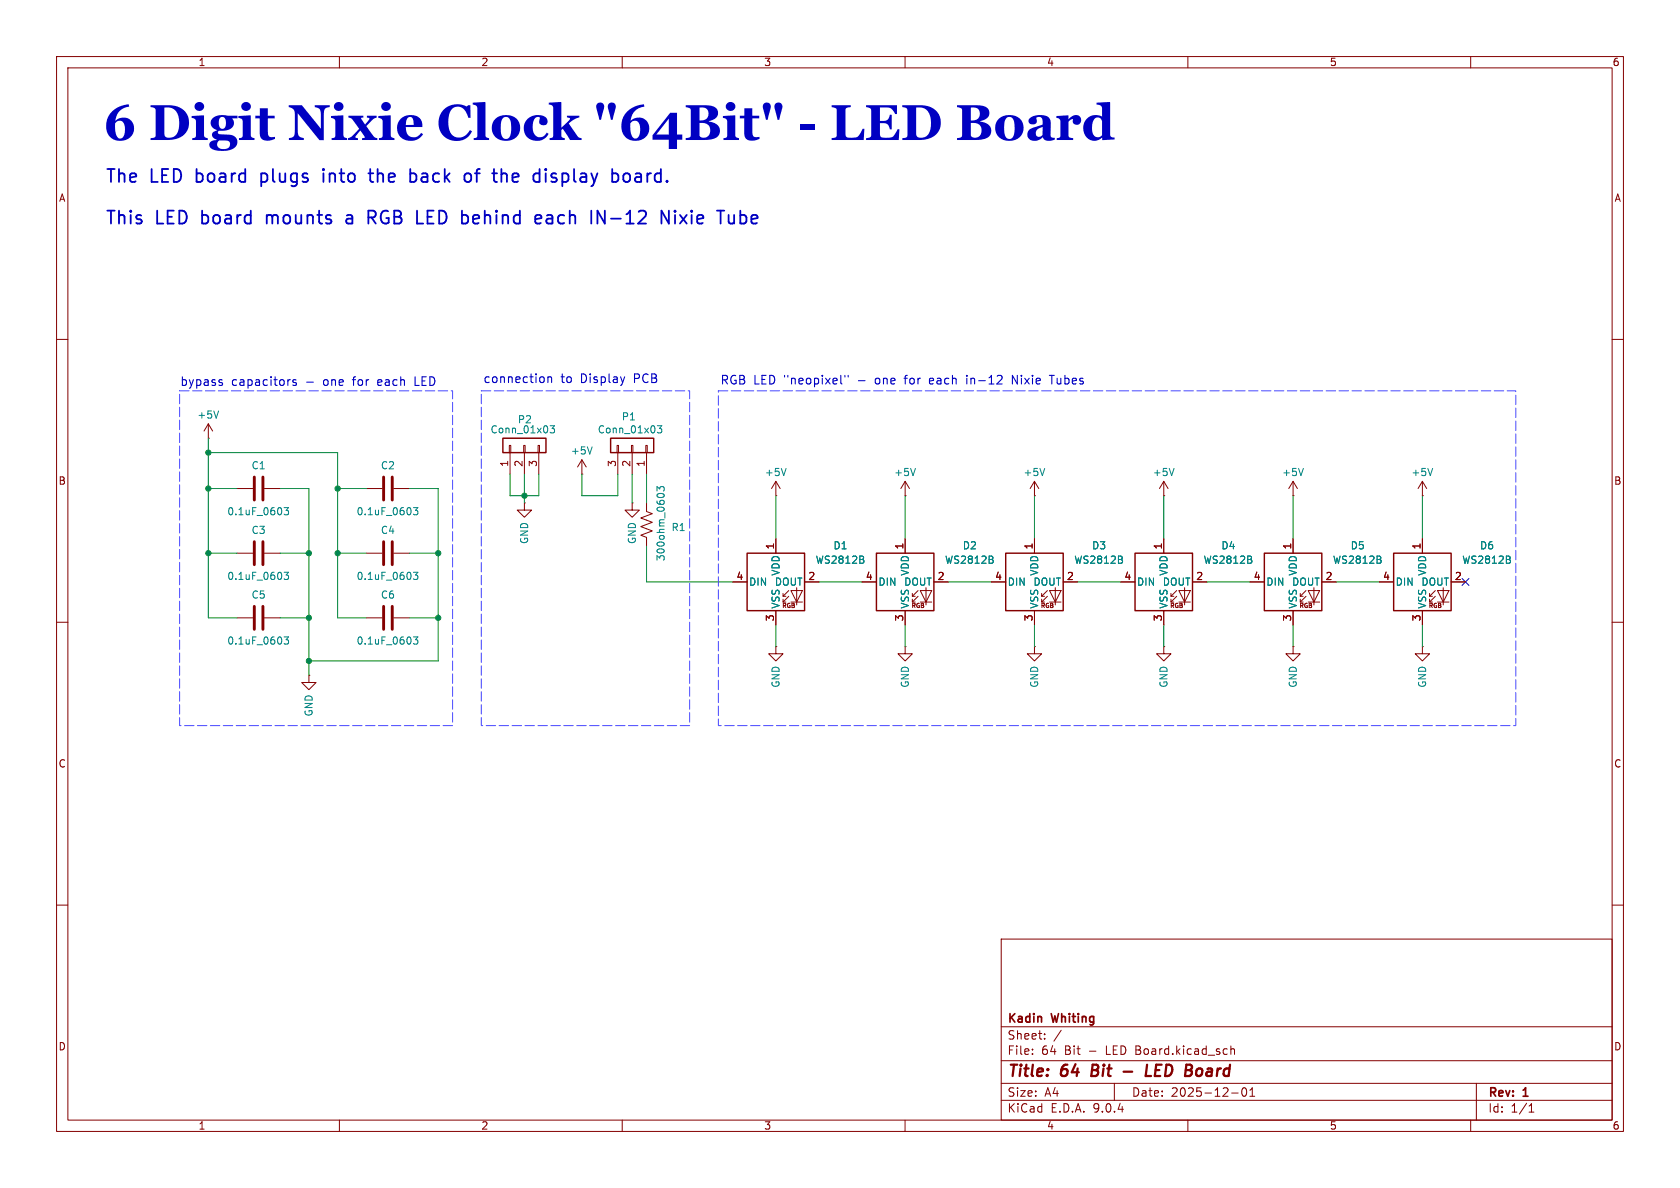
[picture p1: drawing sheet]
<svg xmlns="http://www.w3.org/2000/svg" width="297mm" height="210mm" viewBox="0 0 297 210" stroke-linecap="round" stroke-linejoin="round" font-family="sans-serif">
<path d="M0 0h297v210h-297z" fill="#fff" stroke="#fff" stroke-width=".18"/>
<g fill="none" stroke="#840000" stroke-width=".18">
<path d="M10 10h277v190h-277zM12 12h273v186h-273zM60 10v2M110 10v2M160 10v2M210 10v2M260 10v2M10 60h2M36.8 77.5h.1M36.8 74.9l-.7 1.3M36.8 74.9l.8 1.3M36.8 74.9v2.6"/>
<path d="M90 78.7h.3v1.3h-.3zM92.6 78.7h.2v1.3h-.2zM95.1 78.7h.3v1.3h-.3zM109.1 78.7h.2v1.3h-.2zM111.6 78.7h.3v1.3h-.3zM114.2 78.7h.2v1.3h-.2zM285 60h2M41.9 86.4h2.8M41.9 97.8h2.8M46.7 86.4h2.8M46.7 97.8h2.8M64.8 86.4h2.8"/>
<path d="M64.8 97.8h2.8M69.6 86.4h2.8M69.6 97.8h2.8M90.2 80v3.8M92.7 88.9v1.3h1.3l-1.3 1.2-1.3-1.2h1.3M92.7 88.9h.1M92.7 80v3.8M95.2 80v3.8M102.9 83.8h.1M102.9 81.3l-.8 1.3M102.9 81.3l.7 1.3M102.9 81.3v2.5"/>
<path d="M109.2 80v3.8M111.8 88.9v1.3h1.2l-1.2 1.2-1.3-1.2h1.3M111.8 88.9h.1M111.8 80v3.8M114.3 88.9v1.5l1 .4-2 .8 2 .7-2 .8 2 .8-2 .7 1 .4v1.5M114.3 80v3.8M137.2 87.6h.1M137.2 85.1v2.5M137.2 95.3v2.5M137.2 85.1l-.8 1.3M137.2 85.1l.7 1.3M160 87.6h.1"/>
<path d="M160 85.1v2.5M160 95.3v2.5M160 85.1l-.7 1.3M160 85.1l.8 1.3M182.9 87.6h.1M182.9 85.1v2.5M182.9 95.3v2.5M182.9 85.1l-.8 1.3M182.9 85.1l.7 1.3M205.7 87.6h.1M205.7 85.1v2.5M205.7 95.3v2.5"/>
<path d="M205.7 85.1l-.7 1.3M205.7 85.1l.8 1.3M228.6 87.6h.1M228.6 85.1v2.5M228.6 95.3v2.5M228.6 85.1l-.8 1.3M228.6 85.1l.8 1.3M251.5 87.6h.1M251.5 85.1l-.8 1.3M251.5 85.1l.7 1.3M251.5 85.1v2.5M251.5 95.3v2.5"/>
<path d="M10 110h2M41.9 109.2h2.8M46.7 109.2h2.8M54.6 119.4v1.3h1.3l-1.3 1.2-1.3-1.2h1.3M54.6 119.4h.1M64.8 109.2h2.8M69.6 109.2h2.8M129.5 102.9h2.6M137.2 114.3v1.3h1.2l-1.2 1.2-1.3-1.2h1.3M137.2 114.3h.1M137.2 108v2.5M138.4 105.4h.5"/>
<path d="M138.4 106.4h.5M139.4 104.4l-1 1v-.5M139.4 105.4l-1 1v-.5M139.8 104.4h2.1l-1.1 2zM139.8 106.4h2.1M140.8 103.9v3M142.2 102.9h2.6M152.4 102.9h2.5M160 114.3v1.3h1.3l-1.3 1.2-1.3-1.2h1.3M160 114.3h.1M160 108v2.5M161.3 105.4h.5"/>
<path d="M161.3 106.4h.5M162.3 104.4l-1 1v-.5M162.3 105.4l-1 1v-.5M162.7 104.4h2l-1 2zM162.7 106.4h2M163.7 103.9v3M165.1 102.9h2.5M175.3 102.9h2.5M182.9 114.3v1.3h1.2l-1.2 1.2-1.3-1.2h1.3M182.9 114.3h.1M182.9 108v2.5M184.1 105.4h.6"/>
<path d="M184.1 106.4h.6M185.2 104.4l-1.1 1v-.5M185.2 105.4l-1.1 1v-.5M185.5 104.4h2.1l-1 2zM185.5 106.4h2.1M186.6 103.9v3M188 102.9h2.5M198.1 102.9h2.6M205.7 114.3v1.3h1.3l-1.3 1.2-1.2-1.2h1.2M205.7 114.3h.1M205.7 108v2.5M207 105.4h.5"/>
<path d="M207 106.4h.5M208 104.4l-1 1v-.5M208 105.4l-1 1v-.5M208.4 104.4h2l-1 2zM208.4 106.4h2M209.4 103.9v3M210.8 102.9h2.6M221 102.9h2.5M228.6 114.3v1.3h1.3l-1.3 1.2-1.3-1.2h1.3M228.6 114.3h.1M228.6 108v2.5M229.9 105.4h.5"/>
<path d="M229.9 106.4h.5M230.9 104.4l-1 1v-.5M230.9 105.4l-1 1v-.5M231.3 104.4h2l-1 2zM231.3 106.4h2M232.3 103.9v3M233.7 102.9h2.5M243.8 102.9h2.6M251.5 114.3v1.3h1.2l-1.2 1.2-1.3-1.2h1.3M251.5 114.3h.1M251.5 108v2.5M252.7 105.4h.5"/>
<path d="M252.7 106.4h.5M253.7 104.4l-1 1v-.5M253.7 105.4l-1 1v-.5M254.1 104.4h2.1l-1.1 2zM254.1 106.4h2.1M255.1 103.9v3M256.5 102.9h2.6M285 110h2M10 160h2M177 166h108v32h-108zM285 160h2M60 198v2"/>
<path d="M110 198v2M160 198v2M177 194.5h108M177 191.5h108M177 187.5h108M177 181.5h108M182.5 186.3v.1M182.5 185.5v.1M184.7 183.6v.1M184.7 182.8v.1M187.6 182.1l-1.3 2M197 191.5v3"/>
<path d="M210 198v2M217.6 184.9v1.5M217.6 185.5l.2-.1 .4 .1v.9M217.7 193.2h1.2M219.7 192.4l.2-.1a.81 .81 0 0 1 .6 .6 .81 .81 0 0 1-.3 .8l-.2 .1a.81 .81 0 0 1-.3-1.4zM221 193.8h.8M221 192.7l.4-.4v1.5M260 198v2M261 191.5v6.5M270.3 196.6h.9M270.3 195.5l.4-.4v1.5"/>
</g>
<path d="M193.2 188.2l-.3 2h.8M198.6 189.4h1.6M202.8 188.2l-.3 2h1M204.4 188.2l-.2 2h.9M211.6 190.1l.5 .1M212.2 188.9l-.6 .2" fill="none" stroke="#840000" stroke-width=".4"/>
<path d="M88.9 77.5h7.6v2.5h-7.6zM107.9 77.5h7.7v2.5h-7.7zM132.1 97.8h10.1v10.2h-10.1zM154.9 97.8h10.2v10.2h-10.2zM177.8 97.8h10.2v10.2h-10.2zM200.7 97.8h10.1v10.2h-10.1zM223.5 97.8h10.2v10.2h-10.2zM246.4 97.8h10.1v10.2h-10.1z" fill="none" stroke="#840000" stroke-width=".25"/>
<g fill="none" stroke="#008484" stroke-width=".18">
<path d="M38.6 72.6l-.4 1.3M97.2 75.3h.8l-.4 .4 .4 .2v.5l-.2 .1-.6-.1M104.7 79l-.4 1.3M116.2 75.3h.8l-.4 .4 .3 .2v.5l-.1 .1-.6-.1M50.2 89.7h.8l-.4 .5 .4 .1v.6l-.2 .1-.6-.1M73.1 89.7h.8l-.5 .5 .4 .1v.6l-.2 .1-.5-.1M116.1 87.5a.79 .79 0 0 1 1.3 0M116.1 86.8v-.8l.5 .4 .2-.3h.5l.1 .2-.1 .5M139 82.8l-.4 1.3M152.6 99l.1 .1-.1 .4M152.6 98.4v.4M161.8 82.8l-.4 1.3"/>
<path d="M175.5 99l.1 .1-.1 .4M175.5 98.4v.4M184.7 82.8l-.4 1.3M198.3 99l.2 .1-.2 .4M198.3 98.4v.4M207.6 82.8l-.5 1.3M221.2 99l.1 .1-.1 .4M221.2 98.4v.4M230.4 82.8l-.4 1.3M244.1 99l.1 .1-.1 .4M244.1 98.4v.4M253.3 82.8l-.4 1.3"/>
<path d="M266.9 99l.1 .1-.1 .4M266.9 98.4v.4M50.2 112.6h.8l-.4 .5 .4 .1v.5l-.2 .2-.6-.2M50.2 101.2h.8l-.4 .4 .4 .2v.5l-.2 .1-.6-.1M73.1 112.6h.8l-.5 .5 .4 .1v.5l-.2 .2-.5-.2M73.1 101.2h.8l-.5 .4 .4 .2v.5l-.2 .1-.5-.1"/>
</g>
<path d="M45 84.3v4.1M45 95.8v4M46.5 84.3v4.1M46.5 95.8v4M67.8 84.3v4.1M67.8 95.8v4M69.3 84.3v4.1M69.3 95.8v4M45 107.2v4.1M46.5 107.2v4.1M67.8 107.2v4.1M69.3 107.2v4.1" fill="none" stroke="#840000" stroke-width=".51"/>
<g fill="none" stroke="#008400" stroke-width=".18">
<path d="M36.8 77.5v31.7h5.1M36.8 80h22.9v29.2h5.1M36.8 86.4h5.1M36.8 97.8h5.1M49.5 86.4h5.1v33M49.5 97.8h5.1M59.7 86.4h5.1M59.7 97.8h5.1M72.4 86.4h5.1v30.4h-22.9M72.4 97.8h5.1M90.2 83.8v3.8h5v-3.8M92.7 83.8v5.1"/>
<path d="M102.9 83.8v3.8h6.3v-3.8M111.8 83.8v5.1M114.3 96.5v6.4h15.2M114.3 83.8v5.1M137.2 87.6v7.7M160 87.6v7.7M182.9 87.6v7.7M205.7 87.6v7.7M228.6 87.6v7.7M251.5 87.6v7.7M49.5 109.2h5.1M72.4 109.2h5.1"/>
<path d="M137.2 110.5v3.8M144.8 102.9h7.6M160 110.5v3.8M167.6 102.9h7.7M182.9 110.5v3.8M190.5 102.9h7.6M205.7 110.5v3.8M213.4 102.9h7.6M228.6 110.5v3.8M236.2 102.9h7.6M251.5 110.5v3.8"/>
</g>
<path d="M258.5 102.3l1.2 1.2M259.7 102.3l-1.2 1.2" fill="none" stroke="#000084" stroke-width=".18"/>
<g fill="none" stroke="#0000c2" stroke-width=".19">
<path d="M148.7 67.8l.2 .1M149.4 66.4v.2M149.9 66.4v.2M159.8 66.9h.6M160.3 66.4l-.3 .2v1.3M165 66.9h-.5l-.2 .2 .1 .7h.6M165 67.2l-.7 .2M170.9 66.4v.1M170.9 66.9v1M171.6 66.9v1M171.7 66.9l-.1 .1M179.8 66.4v1.5l-.8-1.5v1.5"/>
<path d="M185.5 66.4h.9M186.9 66.9l.1 .9"/>
</g>
<g fill="#0000c2">
<path d="M137.1 18.3a.73 .73 0 0 1 .9-.1 .73 .73 0 0 1 .3 .9l-.5 2.1h-.3l-.2-.8a3.5 3.5 0 0 1-.4-1.8z"/>
<path d="M193.9 18.2l2.4-.1v5.8l.2 .3 .5 .1v.4l-2.1 .1-.1-.5a1.98 1.98 0 0 1-2.2 .4 1.98 1.98 0 0 1-1.1-2.1h1.6a1.25 1.25 0 0 0 1.2 1.6l.5-.3v-2.5a.83 .83 0 0 0-.9-.7 .83 .83 0 0 0-.7 .9l-.1 1h-1.6a2.23 2.23 0 0 1 3.3-2v-1.7l-.4-.3-.5-.1z"/>
</g>
<path d="M39.1 67.6l.3 .2-.3 .3M39.1 67.1l.2 .1M51.2 67.1h.1M52.3 67.2l-.3-.1-.2 .2v.3l.5 .1v.4h-.5M62.3 67.1h.6M67.3 67.1h-.3l-.2 .2 .1 .8h.4M67.5 67.5l-.7 .1M73.4 66.6v1.5h.7M96.9 66.6v1M96.9 66.8l.2-.2 .3 .1 .1 .9" fill="none" stroke="#0000c2" stroke-width=".19"/>
<g fill="none" stroke="#0000c2" stroke-width=".32">
<path d="M62 38l-.7 .1M62.1 38.7h-.6a.45 .45 0 0 0-.3 .4 .45 .45 0 0 0 .3 .4h.6M65.7 38.4l.7 1.1M66.2 37.3l-1.1-.1v2.3M66.2 38.3l-1.1 .1M94.7 38.1l.7-.1 .2 .1 .1 .4-1.1 .3M94.7 39.4l.3 .1 .6-.1M97.3 38l-.6 .1M97.5 38.7h-.6a.45 .45 0 0 0-.3 .4 .45 .45 0 0 0 .3 .4h.6M105.6 37.2l1.3 2.3v-2.3M116.9 37.2l1.3 2.3v-2.3M119.3 37.2v.3"/>
<path d="M119.3 38v1.5M119.3 37.2l-.1 .1 .1 .2M119.3 37.2l.1 .1-.1 .2M120.2 38l1.2 1.5M121.4 38l-1.2 1.5M129.8 39.3l-.3 .2h-.4M129.8 38v1.5"/>
</g>
<path d="M31.7 69.1h48.3v59.2h-48.3zM85.1 69.1h36.8v59.2h-36.8zM127 69.1h141v59.2h-141z" fill="none" stroke="#4849ff" stroke-width=".18" stroke-dasharray="1.7 .6"/>
<path d="M152.6 99l.1 .1-.1 .4M152.6 98.4v.4M175.5 99l.1 .1-.1 .4M175.5 98.4v.4M198.3 99l.2 .1-.2 .4M198.3 98.4v.4M221.2 99l.1 .1-.1 .4M221.2 98.4v.4M244.1 99l.1 .1-.1 .4M244.1 98.4v.4M266.9 99l.1 .1-.1 .4M266.9 98.4v.4" fill="none" stroke="#008484" stroke-width=".18"/>
<g fill="none" stroke="#840000" stroke-width=".18">
<path d="M137.2 95.3v2.5M160 95.3v2.5M182.9 95.3v2.5M205.7 95.3v2.5M228.6 95.3v2.5M251.5 95.3v2.5M129.5 102.9h2.6M137.2 108v2.5M142.2 102.9h2.6M152.4 102.9h2.5M160 108v2.5M165.1 102.9h2.5"/>
<path d="M175.3 102.9h2.5M182.9 108v2.5M188 102.9h2.5M198.1 102.9h2.6M205.7 108v2.5M210.8 102.9h2.6M221 102.9h2.5M228.6 108v2.5M233.7 102.9h2.5M243.8 102.9h2.6M251.5 108v2.5M256.5 102.9h2.6"/>
</g>
<g fill="#008400" stroke="#008400" stroke-width=".18">
<circle cx="77.5" cy="109.2" r=".46"/>
<circle cx="36.8" cy="80" r=".46"/>
<circle cx="92.7" cy="87.6" r=".46"/>
<circle cx="59.7" cy="86.4" r=".46"/>
<circle cx="59.7" cy="97.8" r=".46"/>
<circle cx="54.6" cy="97.8" r=".46"/>
<circle cx="77.5" cy="97.8" r=".46"/>
<circle cx="36.8" cy="86.4" r=".46"/>
<circle cx="36.8" cy="97.8" r=".46"/>
<circle cx="54.6" cy="116.8" r=".46"/>
<circle cx="54.6" cy="109.2" r=".46"/>
</g>
<g font-size="8.8" fill="#0000c2">
<text x="18.3" y="27.2">6 Digit Nixie Clock &quot;64Bit&quot;</text>
<text x="141.1" y="27.2">- LED Board</text>
</g>
<g font-size="3.2" fill="#0000c2">
<text x="18.5" y="32.7">The</text>
<text x="26.5" y="32.7">LED</text>
<text x="35" y="32.7">board</text>
<text x="46.9" y="32.7">plugs</text>
<text x="58.4" y="32.7">into</text>
<text x="67.2" y="32.7">the</text>
<text x="74.7" y="32.7">back</text>
<text x="84.9" y="32.7">of</text>
<text x="90.5" y="32.7">the</text>
<text x="98.1" y="32.7">display</text>
<text x="112.4" y="32.7">board.</text>
<text x="18.5" y="40.1">This</text>
<text x="27.5" y="40.1">LED</text>
<text x="36" y="40.1">board</text>
<text x="47.9" y="40.1">mounts</text>
<text x="62.5" y="40.1">a</text>
<text x="66.8" y="40.1">RGB LED</text>
<text x="84.4" y="40.1">behind</text>
<text x="97.9" y="40.1">each</text>
<text x="108.2" y="40.1">IN-12</text>
<text x="121.1" y="40.1">Nixie</text>
<text x="131.8" y="40.1">Tube</text>
</g>
<g font-size="2.8" fill="#840000">
<text x="178" y="190.9">Title:</text>
<text x="187.7" y="190.9">64</text>
<text x="193.8" y="190.9">Bit</text>
<text x="205" y="190.9">LED</text>
<text x="212.8" y="190.9">Board</text>
</g>
<g font-size="2.1" fill="#0000c2">
<text x="31.7" y="68.3">bypass</text>
<text x="40.9" y="68.3">capacitors</text>
<text x="54.3" y="68.3">-</text>
<text x="57.6" y="68.3">one</text>
<text x="63.1" y="68.3">for</text>
<text x="67.7" y="68.3">each</text>
<text x="74.5" y="68.3">LED</text>
<text x="85.3" y="67.8">connection</text>
<text x="99.2" y="67.8">to</text>
<text x="102.9" y="67.8">Display</text>
<text x="112.5" y="67.8">PCB</text>
<text x="127.3" y="68.1">RGB LED &quot;neopixel&quot;</text>
<text x="152.1" y="68.1">-</text>
<text x="155.4" y="68.1">one</text>
<text x="160.9" y="68.1">for</text>
<text x="165.5" y="68.1">each</text>
<text x="172.3" y="68.1">in-12</text>
<text x="180.6" y="68.1">Nixie</text>
<text x="187.6" y="68.1">Tubes</text>
</g>
<g font-size="2.1" fill="#840000">
<text x="178" y="184">Sheet:</text>
<text x="178" y="181.2">Kadin</text>
<text x="186" y="181.2">Whiting</text>
<text x="178" y="186.7">File:</text>
<text x="184.1" y="186.7">64</text>
<text x="188.2" y="186.7">Bit</text>
<text x="192.6" y="186.7">-</text>
<text x="195.8" y="186.7">LED Board.kicad_sch</text>
<text x="178" y="196.9">KiCad</text>
<text x="178" y="194.1">Size:</text>
<text x="184.7" y="194.1">A4</text>
<text x="185.7" y="196.9">E.D.A.</text>
<text x="193.3" y="196.9">9.0.4</text>
<text x="200" y="194.1">Date:</text>
<text x="207" y="194.1">2025-12-01</text>
<text x="263" y="194.3">Rev:</text>
<text x="263" y="196.9">Id:</text>
<text x="267.1" y="196.9">1/1</text>
<text x="269.4" y="194.3">1</text>
</g>
<g font-size="1.8" fill="#840000">
<text x="35" y="11.9">1</text>
<text x="85" y="11.9">2</text>
<text x="135" y="11.9">3</text>
<text x="185" y="11.9">4</text>
<text x="235" y="11.9">5</text>
<text x="285" y="11.9">6</text>
<text x="10.3" y="35.9">A</text>
<text x="285.3" y="35.9">A</text>
<text x="89.9" y="82.6" transform="rotate(-90 89.9 82.6)">1</text>
<text x="92.5" y="82.6" transform="rotate(-90 92.5 82.6)">2</text>
<text x="95" y="82.6" transform="rotate(-90 95 82.6)">3</text>
<text x="109" y="82.6" transform="rotate(-90 109 82.6)">3</text>
<text x="111.5" y="82.6" transform="rotate(-90 111.5 82.6)">2</text>
<text x="114" y="82.6" transform="rotate(-90 114 82.6)">1</text>
<text x="10.3" y="85.9">B</text>
<text x="285.3" y="85.9">B</text>
<text x="136.9" y="97.2" transform="rotate(-90 136.9 97.2)">1</text>
<text x="159.8" y="97.2" transform="rotate(-90 159.8 97.2)">1</text>
<text x="182.6" y="97.2" transform="rotate(-90 182.6 97.2)">1</text>
<text x="205.5" y="97.2" transform="rotate(-90 205.5 97.2)">1</text>
<text x="228.3" y="97.2" transform="rotate(-90 228.3 97.2)">1</text>
<text x="251.2" y="97.2" transform="rotate(-90 251.2 97.2)">1</text>
<text x="130.1" y="102.6">4</text>
<text x="142.8" y="102.6">2</text>
<text x="153" y="102.6">4</text>
<text x="165.7" y="102.6">2</text>
<text x="175.8" y="102.6">4</text>
<text x="188.5" y="102.6">2</text>
<text x="198.7" y="102.6">4</text>
<text x="211.4" y="102.6">2</text>
<text x="221.5" y="102.6">4</text>
<text x="234.2" y="102.6">2</text>
<text x="244.4" y="102.6">4</text>
<text x="257.1" y="102.6">2</text>
<text x="136.9" y="109.9" transform="rotate(-90 136.9 109.9)">3</text>
<text x="159.8" y="109.9" transform="rotate(-90 159.8 109.9)">3</text>
<text x="182.6" y="109.9" transform="rotate(-90 182.6 109.9)">3</text>
<text x="205.5" y="109.9" transform="rotate(-90 205.5 109.9)">3</text>
<text x="228.3" y="109.9" transform="rotate(-90 228.3 109.9)">3</text>
<text x="251.2" y="109.9" transform="rotate(-90 251.2 109.9)">3</text>
<text x="10.3" y="135.9">C</text>
<text x="285.3" y="135.9">C</text>
<text x="10.3" y="185.9">D</text>
<text x="285.3" y="185.9">D</text>
<text x="35" y="199.9">1</text>
<text x="85" y="199.9">2</text>
<text x="135" y="199.9">3</text>
<text x="185" y="199.9">4</text>
<text x="235" y="199.9">5</text>
<text x="285" y="199.9">6</text>
</g>
<g font-size="1.8" fill="#008484">
<text x="34.8" y="74.2">+5V</text>
<text x="86.6" y="76.8">Conn_01x03</text>
<text x="91.4" y="75">P2</text>
<text x="105.6" y="76.8">Conn_01x03</text>
<text x="109.8" y="74.5">P1</text>
<text x="44.4" y="83.2">C1</text>
<text x="67.2" y="83.2">C2</text>
<text x="100.8" y="80.6">+5V</text>
<text x="135.1" y="84.4">+5V</text>
<text x="158" y="84.4">+5V</text>
<text x="180.8" y="84.4">+5V</text>
<text x="203.7" y="84.4">+5V</text>
<text x="226.6" y="84.4">+5V</text>
<text x="249.4" y="84.4">+5V</text>
<text x="40.1" y="91.3">0.1uF_0603</text>
<text x="44.4" y="94.6">C3</text>
<text x="62.9" y="91.3">0.1uF_0603</text>
<text x="67.2" y="94.6">C4</text>
<text x="118.6" y="94.1">R1</text>
<text x="93.6" y="96.3" transform="rotate(-90 93.6 96.3)">GND</text>
<text x="112.6" y="96.3" transform="rotate(-90 112.6 96.3)">GND</text>
<text x="117.7" y="99.3" transform="rotate(-90 117.7 99.3)">300ohm_0603</text>
<text x="138" y="101.9" transform="rotate(-90 138 101.9)">VDD</text>
<text x="144.1" y="99.9">WS2812B</text>
<text x="147.2" y="97.3">D1</text>
<text x="160.9" y="101.9" transform="rotate(-90 160.9 101.9)">VDD</text>
<text x="167" y="99.9">WS2812B</text>
<text x="170.1" y="97.3">D2</text>
<text x="183.7" y="101.9" transform="rotate(-90 183.7 101.9)">VDD</text>
<text x="189.8" y="99.9">WS2812B</text>
<text x="193" y="97.3">D3</text>
<text x="206.6" y="101.9" transform="rotate(-90 206.6 101.9)">VDD</text>
<text x="212.7" y="99.9">WS2812B</text>
<text x="215.8" y="97.3">D4</text>
<text x="229.5" y="101.9" transform="rotate(-90 229.5 101.9)">VDD</text>
<text x="235.5" y="99.9">WS2812B</text>
<text x="238.7" y="97.3">D5</text>
<text x="252.3" y="101.9" transform="rotate(-90 252.3 101.9)">VDD</text>
<text x="258.4" y="99.9">WS2812B</text>
<text x="261.5" y="97.3">D6</text>
<text x="40.1" y="102.7">0.1uF_0603</text>
<text x="44.4" y="106">C5</text>
<text x="62.9" y="102.7">0.1uF_0603</text>
<text x="67.2" y="106">C6</text>
<text x="132.3" y="103.7">DIN</text>
<text x="136.9" y="103.7">DOUT</text>
<text x="138" y="107.7" transform="rotate(-90 138 107.7)">VSS</text>
<text x="155.2" y="103.7">DIN</text>
<text x="159.7" y="103.7">DOUT</text>
<text x="160.9" y="107.7" transform="rotate(-90 160.9 107.7)">VSS</text>
<text x="178.1" y="103.7">DIN</text>
<text x="182.6" y="103.7">DOUT</text>
<text x="183.7" y="107.7" transform="rotate(-90 183.7 107.7)">VSS</text>
<text x="200.9" y="103.7">DIN</text>
<text x="205.5" y="103.7">DOUT</text>
<text x="206.6" y="107.7" transform="rotate(-90 206.6 107.7)">VSS</text>
<text x="223.8" y="103.7">DIN</text>
<text x="228.3" y="103.7">DOUT</text>
<text x="229.5" y="107.7" transform="rotate(-90 229.5 107.7)">VSS</text>
<text x="246.6" y="103.7">DIN</text>
<text x="251.2" y="103.7">DOUT</text>
<text x="252.3" y="107.7" transform="rotate(-90 252.3 107.7)">VSS</text>
<text x="40.1" y="114.1">0.1uF_0603</text>
<text x="62.9" y="114.1">0.1uF_0603</text>
<text x="138" y="121.7" transform="rotate(-90 138 121.7)">GND</text>
<text x="160.9" y="121.7" transform="rotate(-90 160.9 121.7)">GND</text>
<text x="183.7" y="121.7" transform="rotate(-90 183.7 121.7)">GND</text>
<text x="206.6" y="121.7" transform="rotate(-90 206.6 121.7)">GND</text>
<text x="229.5" y="121.7" transform="rotate(-90 229.5 121.7)">GND</text>
<text x="252.3" y="121.7" transform="rotate(-90 252.3 121.7)">GND</text>
<text x="55.5" y="126.8" transform="rotate(-90 55.5 126.8)">GND</text>
</g>
<g font-size="1.1" fill="#840000">
<text x="138.2" y="107.7">RGB</text>
<text x="161" y="107.7">RGB</text>
<text x="183.9" y="107.7">RGB</text>
<text x="206.7" y="107.7">RGB</text>
<text x="229.6" y="107.7">RGB</text>
<text x="252.5" y="107.7">RGB</text>
</g>
</svg>
